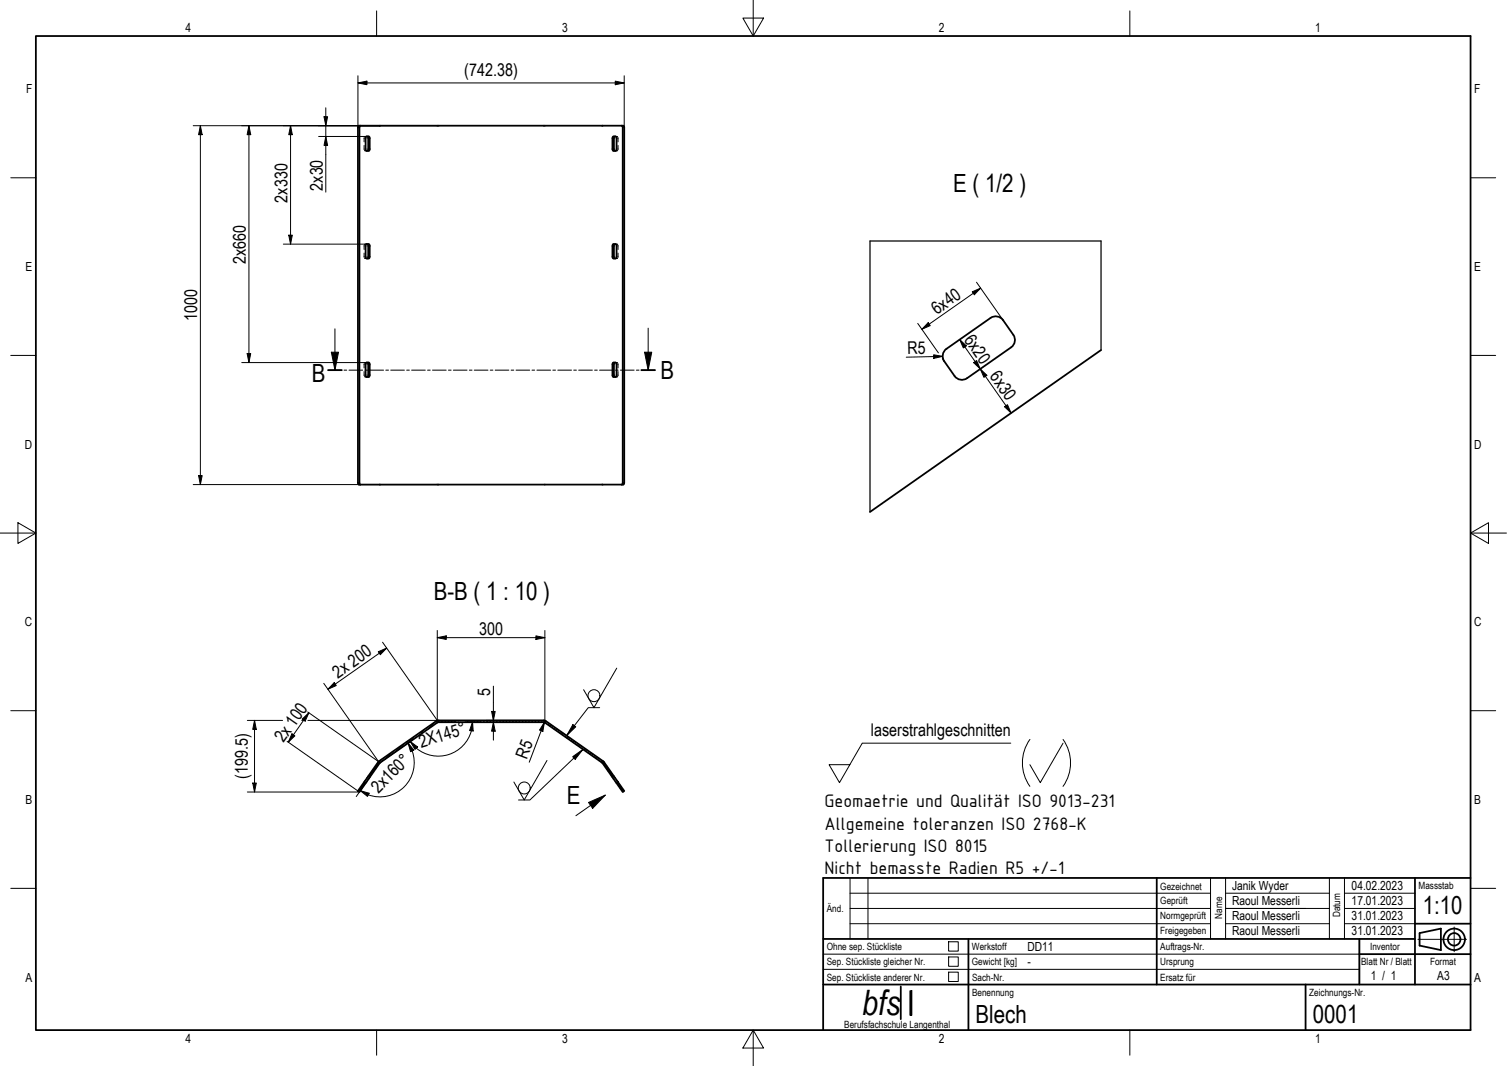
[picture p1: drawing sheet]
<svg xmlns="http://www.w3.org/2000/svg" width="420mm" height="297mm" viewBox="0 0 420 297" stroke-linecap="round" stroke-linejoin="round" font-family="sans-serif">
<!-- layer: Schraffur -->
<g fill="none" stroke="#000" stroke-width=".28">
<path d="M101.7 218.1l-1 .9M104.9 214l-2.1 2M106.4 211.6l-1.5 1.5M109.4 209.5l-2.1 2.1M112.4 207.4l-2.1 2.1M115.4 205.3l-2.1 2.1M118.4 203.2l-1 1M121.3 201.1l-2 2.1M122.6 200.7l-.5 .6M123.5 200.7l-.5 .5M124.4 200.7l-.5 .5M125.3 200.7l-.5 .5"/>
<path d="M126.2 200.7l-.5 .5M127.1 200.7l-.5 .5M128 200.7l-.2 .2M129.8 200.7l-.1 .2M130.7 200.7l-.5 .5M131.6 200.7l-.5 .5M132.5 200.7l-.5 .5M133.4 200.7l-.5 .5M134.3 200.7l-.5 .5M135.2 200.7l-.5 .5M136.1 200.7l-.5 .5M137 200.7l-.5 .5"/>
<path d="M137.9 200.7l-.5 .5M138.8 200.7l-.5 .5M139.7 200.7l-.5 .5M140.6 200.7l-.5 .5M141.5 200.7l-.5 .5M142.4 200.7l-.5 .5M143.3 200.7l-.5 .5M144.2 200.7l-.5 .5M145.1 200.7l-.5 .5M146 200.7l-.5 .5M146.9 200.7l-.5 .5M147.8 200.7l-.5 .5"/>
<path d="M148.7 200.7l-.5 .5M149.6 200.7l-.5 .5M150.5 200.7l-.5 .5M151.4 200.7l-.5 .5M152.1 200.9l-.4 .4M152.7 201.3l-.4 .3M153.2 201.6l-.4 .4M153.7 202l-.3 .4M154.2 202.4l-.3 .3M154.8 202.7l-.4 .4M155.3 203.1l-.4 .4M155.8 203.5l-.3 .3"/>
<path d="M156.4 203.9l-.4 .3M156.9 204.2l-.4 .4M157.4 204.6l-.3 .3M157.9 205l-.3 .3M158.5 205.3l-.4 .4M159 205.7l-.4 .4M159.5 206.1l-.3 .3M160.1 206.4l-.4 .4M160.6 206.8l-.4 .4M161.1 207.2l-.3 .3M161.6 207.6l-.3 .3M162.2 207.9l-.4 .4"/>
<path d="M162.7 208.3l-.4 .3M163.2 208.7l-.3 .3M163.8 209l-.4 .4M164.3 209.4l-.4 .4M164.8 209.8l-.4 .3M165.3 210.1l-.3 .4M165.9 210.5l-.4 .4M166.4 210.9l-.4 .3M166.9 211.2l-.3 .4M167.4 211.6l-.3 .4M168 212l-.4 .3M168.4 212.4l-.3 .4"/>
<path d="M168.8 212.9l-.3 .4M169.2 213.5l-.4 .3M169.6 214l-.4 .4M169.9 214.5l-.3 .4M170.3 215.1l-.4 .3M170.7 215.6l-.4 .3M171 216.1l-.3 .4M172.5 218.2l-.4 .4M172.9 218.8l-.4 .3M173.2 219.3l-.3 .3M173.6 219.8l-.3 .4M100.7 220l-.6 .6"/>
<path d="M174 220.3l-.3 .4"/>
</g>
<!-- layer: Verdeckt -->
<g fill="none" stroke="#000" stroke-width=".28">
<path d="M101.5 38.3v1.2M101.9 38l-.3 .1M102.1 38h.1M171.6 38h.2M171.9 38l.3 .1M172.3 38.3v1.2M101.5 40.5v1.2M101.6 41.9l.3 .1M102.1 42h.1M171.6 42h.2M172.2 41.9l-.3 .1M172.3 40.5v1.2"/>
<path d="M101.5 70.5v1.2M101.5 68.3v1.2M101.6 71.9l.3 .1M101.9 68l-.3 .1M102.1 68h.1M102.1 72h.1M171.6 68h.2M171.6 72h.2M171.9 68l.3 .1M172.2 71.9l-.3 .1M172.3 68.3v1.2M172.3 70.5v1.2"/>
<path d="M101.5 103.5v1.2M101.5 101.3v1.2M101.6 104.9l.3 .1M101.9 101l-.3 .1M102.1 101h.1M102.1 105h.1M171.6 101h.2M171.6 105h.2M171.9 101l.3 .1M172.2 104.9l-.3 .1M172.3 101.3v1.2M172.3 103.5v1.2"/>
</g>
<!-- layer: Sichtbar -->
<g fill="none" stroke="#000" stroke-width=".5">
<path d="M99.9 35.1l73.8-.1 .3 .2v99.3l-.2 .5h-73.9l-.1-.5v-99zM100.5 35l-.3 .5v99l.3 .5M102.1 38.1l.8-.1 .2 .4v3.1l-.3 .5h-.7l-.2-.3zM102.4 38l.3 .5v3l-.3 .5M170.9 38.1l.8-.1 .2 .4v3.1l-.3 .5h-.6l-.2-.3zM171.5 38l-.3 .5v3l.3 .5M173.3 35l.3 .5v99l-.3 .5M102.1 68.1l.8-.1 .2 .4v3.1l-.3 .5h-.7l-.2-.3zM102.4 68l.3 .5v3l-.3 .5M170.9 68.1l.8-.1 .2 .4v3.1l-.3 .5h-.6l-.2-.3zM171.5 68l-.3 .5v3l.3 .5M281.9 96.8a2.5 2.5 0 0 0 .6-3.5l-2.8-4.1a2.5 2.5 0 0 0-3.5-.6l-12.3 8.6"/>
<path d="M281.9 96.8l-12.3 8.6a2.5 2.5 0 0 1-3.5-.6l-2.8-4.1a2.5 2.5 0 0 1 .6-3.5M307 97.5l-64.4 45.1M102.1 101.1l.8-.1 .2 .4v3.1l-.3 .5h-.7l-.2-.3zM102.4 101l.3 .5v3.2l-.3 .3M170.9 101.1l.8-.1 .2 .4v3.1l-.3 .5h-.6l-.2-.3zM171.5 101l-.3 .5v3.2l.3 .3M101.5 217.9l.4 .3-1.7 2.5-.4-.3zM102.7 216.3l-1.2 1.6M103.1 216.6l-1.2 1.6M105.5 212.2l16.5-11.4 29.6-.1 .6 .2 16 11.2 3 4.2-.4 .3-2.9-4.1-16.3-11.3-29.5 .1-16.1 11.2-2.9 4.1-.4-.3zM170.8 216.6l1.1 1.6M171.2 216.3l1.1 1.6"/>
<path d="M171.9 218.2l.4-.3 1.7 2.5-.4 .3z"/>
</g>
<!-- layer: Sichtbar schmal -->
<path d="M307 97.5v-30.3h-64.4v75.4" fill="none" stroke="#000" stroke-width=".35"/>
<!-- layer: Schraffur -->
<path d="M253.7 276.1h.5v6.8h-.5z" fill-rule="evenodd" fill="#000"/>
<!-- layer: Schnittlinie -->
<g fill="none" stroke="#000" stroke-width=".28">
<path d="M92.4 98.1h2l-1 5zM93.4 91.6v11.5M179.7 98.1h2l-1 5zM180.7 91.4v11.7M91.5 103.1h3.8M95.9 103.1h.8M97.3 103.1h3.8M101.7 103.1h.8M103.1 103.1h3.8M107.6 103.1h.7M108.9 103.1h3.9M113.4 103.1h.7"/>
<path d="M114.8 103.1h3.8M119.2 103.1h.8M120.6 103.1h3.8M125 103.1h.8M126.4 103.1h3.8M130.8 103.1h.8M132.2 103.1h3.8M136.7 103.1h.7M138 103.1h3.9M142.5 103.1h.7M143.9 103.1h3.8M148.3 103.1h.8"/>
<path d="M149.7 103.1h3.8M154.1 103.1h.8M155.5 103.1h3.8M160 103.1h.7M161.3 103.1h3.9M165.8 103.1h.7M167.2 103.1h3.8M171.6 103.1h.7M173 103.1h3.8M177.4 103.1h.8M178.8 103.1h3.8M164.1 223.6l4.7-2-3.6 3.6z"/>
<path d="M168.8 221.6l-8.2 5.7"/>
</g>
<path d="M91.5 103.1h3.8M178.8 103.1h3.8" fill="none" stroke="#000" stroke-width=".5"/>
<g fill="#000">
<path d="M92.4 98.1h2l-1 5z" fill-rule="evenodd"/>
<path d="M179.7 98.1h2l-1 5z" fill-rule="evenodd"/>
<path d="M164.1 223.6l4.7-2-3.6 3.6z" fill-rule="evenodd"/>
</g>
<!-- layer: Text-2.5 -->
<g fill="none" stroke="#000" stroke-width=".28">
<path d="M105 3v7M207.1 5h5.8l-2.9 5zM210 0v10M315 3v7M3 49.5h7M410 49.5h7M3 99h7M410 99h7M0 148.5h10M5 145.6l5 2.9-5 2.9zM410 148.5l5-2.9v5.8zM410 148.5h10"/>
<path d="M3 198h7M410 198h7M3 247.5h7M237 244.6v17M374.8 257.4h19.7M374.8 253.1h19.7M374.8 248.9h19.7M410 247.5h7M229.5 270.1h40.5M229.5 265.9h40.5M264.5 270.9h2.7v2.6h-2.7zM264.5 262.4h2.7v2.6h-2.7z"/>
<path d="M264.5 266.7h2.7v2.6h-2.7zM322.5 270.1h56.5M105 287v7M210 287l2.9 5h-5.8zM210 287v10M315 287v7"/>
</g>
<!-- layer: Text-5 -->
<g fill="none" stroke="#000" stroke-width=".5">
<path d="M10 10h400v277h-400zM322.5 244.6v29.7M394.5 244.6v29.7M394.5 257.4h15.5M410 244.6h-180.5v42.4M229.5 261.6h165M229.5 274.3h180.5M270 261.6v25.4M364 274.3v12.7M379 265.9h31M395.8 260l5.9-1.2v5.9l-5.9-1.2z"/>
<circle cx="405.4" cy="261.7" r="2.99"/>
<circle cx="405.4" cy="261.7" r="1.74"/>
</g>
<!-- layer: Skizziergeometrie -->
<g fill="none" stroke="#000" stroke-width=".28">
<path d="M237 257.4h100.5M237 253.1h100.5M237 248.9h100.5M337.5 244.6v17M341.7 257.4h28.9M341.7 253.1h28.9M341.7 248.9h28.9M341.7 244.6v17M370.6 244.6v17M374.8 244.6v17M253.7 276.1h.5v6.8h-.5zM270 265.9h109"/>
<path d="M379 261.6v12.7"/>
</g>
<path d="M251.1 274.9v9.1M379 261.6v12.7" fill="none" stroke="#000" stroke-width=".5"/>
<!-- layer: Text-5 -->
<path d="M242 244.6v17M405.4 258.3v6.9M270 270.1h52.5M395.3 261.7h13.6" fill="none" stroke="#000" stroke-width=".28"/>
<g fill="none" stroke="#000" stroke-width=".28">
<path d="M53.9 35h68M55.9 35l.5 2.5h-1zM55.9 35v100M69.4 35l.5 2.5h-1zM69.4 35v66M81 35l.5 2.5h-1zM81 35v33M88.8 38h13.4M90.3 32.5h1l-.5 2.5zM90.8 38l.5 2.5h-1zM90.8 30v23.5M99.8 23.1l2.5-.5v1z"/>
<path d="M99.8 23.1h74.2M99.8 21.1v14.4M171.5 22.6l2.5 .5-2.5 .5zM174 21.1v14.4M79 68h23.2M80.5 65.5h1l-.5 2.5zM272.3 78.6l7.4 10.6M68.9 98.5h1l-.5 2.5zM255.9 90.1l5.7 8.2M258.8 89.9l.6 .8-2.4 1.1zM260.3 98.9l2.5 .4-2.5 .6zM262.7 99.9l.6 .8"/>
<path d="M262.8 99.3l-10.1 .2M267.6 94.6l1.8 1.8-.8 .6zM267.6 94.6l14.3 20.5M271.1 81.3l2.3-1-1.8 1.8zM273.4 80.3l-16.4 11.5M67.4 101h34.8M271.5 101.1l.8-.6 1 2.3zM273.3 102.8l1.8 1.8-.8 .5zM280.1 113.3l.8-.5 1 2.3zM53.9 135h68M55.4 132.5h1l-.5 2.5zM106.7 179l15.2 21.7"/>
<path d="M121.9 177.7l2.5-.5v1zM121.9 177.7h30M121.9 175.7v25.5M149.4 177.2l2.5 .5-2.5 .5zM151.9 175.7v25.5h-.5M86.1 198.6l-5.7 8.2M90.3 190.4l15.2 21.8-19.7-13.8M93.2 190.2l.6 .8-2.4 1.1zM105.5 181.6l2.3-1-1.8 1.8zM107.8 180.6l-16.4 11.5M137.1 198.2h1l-.5 2.5zM137.6 191.2v15"/>
<path d="M69 200.7h9.8M70.5 218.2h1l-.5 2.5zM71 200.7l.5 2.5h-1zM71 200.7v20M80 206.6l19.8 13.8M81.4 204.5l.8 .5-1.8 1.8zM84.1 200.7h.9M84.3 200.4l1.8-1.8-1 2.3zM85.8 200.7h36.4M103.1 216.6l-3.8 5.4M113.8 207l1.6 2-.9 .5zM113.8 207a9.6 9.6 0 0 1-1.1 12.3 9.6 9.6 0 0 1-12.2 1"/>
<path d="M114.4 206.6l2 1.5-.7 .7zM115.2 206l-9.3 6.5M115.4 205.9l-.2 .1M122.2 201.2h4.9M129.7 201.2h4.1M131.8 201.2l.1 2.5-1-.1zM131.8 201.2a9.6 9.6 0 0 1-6.7 9.1 9.6 9.6 0 0 1-10.7-3.7M135.6 200.7h16.3M135.6 201.2h15.1M137.6 201.2l.5 2.5h-1zM151.8 201.3l-.4 2.5-1-.4zM151.8 201.3l-4.2 11.1"/>
<path d="M69 220.7h31.2M100.5 220.3l2.4 .7-.4 .9z"/>
</g>
<g fill="#000">
<path d="M55.9 35l.5 2.5h-1z" fill-rule="evenodd"/>
<path d="M69.4 35l.5 2.5h-1z" fill-rule="evenodd"/>
<path d="M81 35l.5 2.5h-1z" fill-rule="evenodd"/>
<path d="M90.3 32.5h1l-.5 2.5z" fill-rule="evenodd"/>
<path d="M99.8 23.1l2.5-.5v1z" fill-rule="evenodd"/>
<path d="M171.5 22.6l2.5 .5-2.5 .5z" fill-rule="evenodd"/>
<path d="M90.8 38l.5 2.5h-1z" fill-rule="evenodd"/>
<path d="M80.5 65.5h1l-.5 2.5z" fill-rule="evenodd"/>
<path d="M68.9 98.5h1l-.5 2.5z" fill-rule="evenodd"/>
<path d="M258.8 89.9l.6 .8-2.4 1.1z" fill-rule="evenodd"/>
<path d="M260.3 98.9l2.5 .4-2.5 .6z" fill-rule="evenodd"/>
<path d="M267.6 94.6l1.8 1.8-.8 .6z" fill-rule="evenodd"/>
<path d="M271.1 81.3l2.3-1-1.8 1.8z" fill-rule="evenodd"/>
<path d="M271.5 101.1l.8-.6 1 2.3z" fill-rule="evenodd"/>
<path d="M273.3 102.8l1.8 1.8-.8 .5z" fill-rule="evenodd"/>
<path d="M280.1 113.3l.8-.5 1 2.3z" fill-rule="evenodd"/>
<path d="M55.4 132.5h1l-.5 2.5z" fill-rule="evenodd"/>
<path d="M121.9 177.7l2.5-.5v1z" fill-rule="evenodd"/>
<path d="M149.4 177.2l2.5 .5-2.5 .5z" fill-rule="evenodd"/>
<path d="M93.2 190.2l.6 .8-2.4 1.1z" fill-rule="evenodd"/>
<path d="M105.5 181.6l2.3-1-1.8 1.8z" fill-rule="evenodd"/>
<path d="M137.1 198.2h1l-.5 2.5z" fill-rule="evenodd"/>
<path d="M70.5 218.2h1l-.5 2.5z" fill-rule="evenodd"/>
<path d="M71 200.7l.5 2.5h-1z" fill-rule="evenodd"/>
<path d="M81.4 204.5l.8 .5-1.8 1.8z" fill-rule="evenodd"/>
<path d="M84.3 200.4l1.8-1.8-1 2.3z" fill-rule="evenodd"/>
<path d="M113.8 207l1.6 2-.9 .5z" fill-rule="evenodd"/>
<path d="M114.4 206.6l2 1.5-.7 .7z" fill-rule="evenodd"/>
<path d="M131.8 201.2l.1 2.5-1-.1z" fill-rule="evenodd"/>
<path d="M137.6 201.2l.5 2.5h-1z" fill-rule="evenodd"/>
<path d="M151.8 201.3l-.4 2.5-1-.4z" fill-rule="evenodd"/>
<path d="M100.5 220.3l2.4 .7-.4 .9z" fill-rule="evenodd"/>
</g>
<!-- layer: Symbol -->
<g fill="none" stroke="#000" stroke-width=".28">
<path d="M167.2 197.2h-3.2l-6 7.8M171.9 186.2l-6.3 11-2.9-5M152.5 211.9l-6.3 11-2.9-5M159.7 210.9l2.8-2.1-2.1 2.8zM159.7 201.9l.8 .6-2.5 2.5zM162.5 208.8l-14.8 14.1h-3.1M281.8 207.1h-41.4l-6.3 11-2.9-5h5.7M287.1 206a11.3 11.3 0 0 0 0 13.1M296.4 206a11.3 11.3 0 0 1 0 13.1M296.4 207.1l-6.4 11-2.9-5"/>
<circle cx="165.6" cy="193.8" r="1.66"/>
<circle cx="146.2" cy="219.6" r="1.66"/>
</g>
<g fill="#000">
<path d="M159.7 201.9l.8 .6-2.5 2.5z" fill-rule="evenodd"/>
<path d="M159.7 210.9l2.8-2.1-2.1 2.8z" fill-rule="evenodd"/>
</g>
<text font-size="9.8" x="240.4" y="282.8">bfs</text>
<g font-size="7">
<text x="265.7" y="53.6">E ( 1/2 )</text>
<text x="86.9" y="106.3">B</text>
<text x="184.1" y="105.6">B</text>
<text x="120.9" y="167.2">B-B ( 1 : 10 )</text>
<text x="158" y="223.9">E</text>
<text x="272" y="285">Blech</text>
<text x="366" y="285">0001</text>
</g>
<text font-size="6.9" x="396.7" y="254.6">1:10</text>
<g font-size="5.4">
<text x="229.9" y="224.9">Geomaetrie und Qualit t ISO 9013-231</text>
<text x="229.9" y="231.2">Allgemeine toleranzen ISO 2768-K</text>
<text x="229.9" y="237.4">Tollerierung ISO 8015</text>
<text x="229.9" y="243.7">Nicht bemasste Radien R5 +/-1</text>
</g>
<g font-size="4.9">
<text x="129.5" y="21.3">(742.38)</text>
<text x="90" y="53.1" transform="rotate(-90 90 53.1)">2x30</text>
<text x="80.1" y="56.5" transform="rotate(-90 80.1 56.5)">2x330</text>
<text x="68.5" y="73.5" transform="rotate(-90 68.5 73.5)">2x660</text>
<text x="55" y="89.5" transform="rotate(-90 55 89.5)">1000</text>
<text x="261.2" y="87.8" transform="rotate(-35 261.2 87.8)">6x40</text>
<text x="268.6" y="94.7" transform="rotate(55 268.6 94.7)">6x20</text>
<text x="253" y="98.7" transform="rotate(-1 253 98.7)">R5</text>
<text x="275.8" y="104.9" transform="rotate(55 275.8 104.9)">6x30</text>
<text x="133.6" y="176.8">300</text>
<text x="94.2" y="189.1" transform="rotate(-35 94.2 189.1)">2x 200</text>
<text x="136.7" y="193.8" transform="rotate(-90 136.7 193.8)">5</text>
<text x="79.1" y="207.1" transform="rotate(-55 79.1 207.1)">2x 100</text>
<text x="117.4" y="208.4" transform="rotate(-18 117.4 208.4)">2X145°</text>
<text x="242.8" y="205">laserstrahlgeschnitten</text>
<text x="146.9" y="211.7" transform="rotate(-69 146.9 211.7)">R5</text>
<text x="69.1" y="217.1" transform="rotate(-90 69.1 217.1)">(199.5)</text>
<text x="105.5" y="221.2" transform="rotate(-45 105.5 221.2)">2x160°</text>
</g>
<text font-size="4.6" x="277.1" y="224.9">ä</text>
<g font-size="3.5">
<text x="51.7" y="9">4</text>
<text x="156.7" y="9">3</text>
<text x="261.7" y="9">2</text>
<text x="366.7" y="9">1</text>
<text x="7.2" y="26">F</text>
<text x="411" y="26">F</text>
<text x="7.1" y="75.5">E</text>
<text x="411" y="75.5">E</text>
<text x="6.9" y="125">D</text>
<text x="411" y="125">D</text>
<text x="6.9" y="174.6">C</text>
<text x="411" y="174.6">C</text>
<text x="7.1" y="224">B</text>
<text x="411" y="224">B</text>
<text x="343.5" y="247.9">Janik Wyder</text>
<text x="376.8" y="247.9">04.02.2023</text>
<text x="343.5" y="252.1">Raoul Messerli</text>
<text x="343.5" y="256.4">Raoul Messerli</text>
<text x="376.8" y="252.1">17.01.2023</text>
<text x="376.8" y="256.4">31.01.2023</text>
<text x="343.5" y="260.6">Raoul Messerli</text>
<text x="376.8" y="260.6">31.01.2023</text>
<text x="286.4" y="264.9">DD11</text>
<text x="286.5" y="269.1">-</text>
<text x="7.1" y="273.5">A</text>
<text x="382.2" y="273.1">1 / 1</text>
<text x="400.7" y="273.2">A3</text>
<text x="411" y="273.5">A</text>
<text x="51.7" y="290.5">4</text>
<text x="156.7" y="290.5">3</text>
<text x="261.7" y="290.5">2</text>
<text x="366.7" y="290.5">1</text>
</g>
<g font-size="2.8">
<text x="323.5" y="247.9">Gezeichnet</text>
<text x="323.5" y="251.9">Geprüft</text>
<text x="395.5" y="247.7">Massstab</text>
<text x="230.5" y="254.1">Änd.</text>
<text x="323.5" y="256.1">Normgeprüft</text>
<text x="340.8" y="256" transform="rotate(-90 340.8 256)">Name</text>
<text x="373.6" y="255.6" transform="rotate(-90 373.6 255.6)">Datum</text>
<text x="323.5" y="260.3">Freigegeben</text>
<text x="230.5" y="269">Sep. Stückliste gleicher Nr.</text>
<text x="230.5" y="264.8">Ohne sep. Stückliste</text>
<text x="271" y="268.9">Gewicht [kg]</text>
<text x="271" y="264.7">Werkstoff</text>
<text x="323.5" y="268.8">Ursprung</text>
<text x="323.5" y="264.6">Auftrags-Nr.</text>
<text x="379.5" y="269">Blatt Nr / Blatt</text>
<text x="382" y="264.7">Inventor</text>
<text x="398.7" y="269">Format</text>
<text x="230.5" y="273.2">Sep. Stückliste anderer Nr.</text>
<text x="271" y="273.3">Sach-Nr.</text>
<text x="323.5" y="273.3">Ersatz für</text>
<text x="271" y="277.4">Benennung</text>
<text x="365" y="277.4">Zeichnungs-Nr.</text>
<text x="235.4" y="286.4">Berufsfachschule Langenthal</text>
</g>
</svg>
